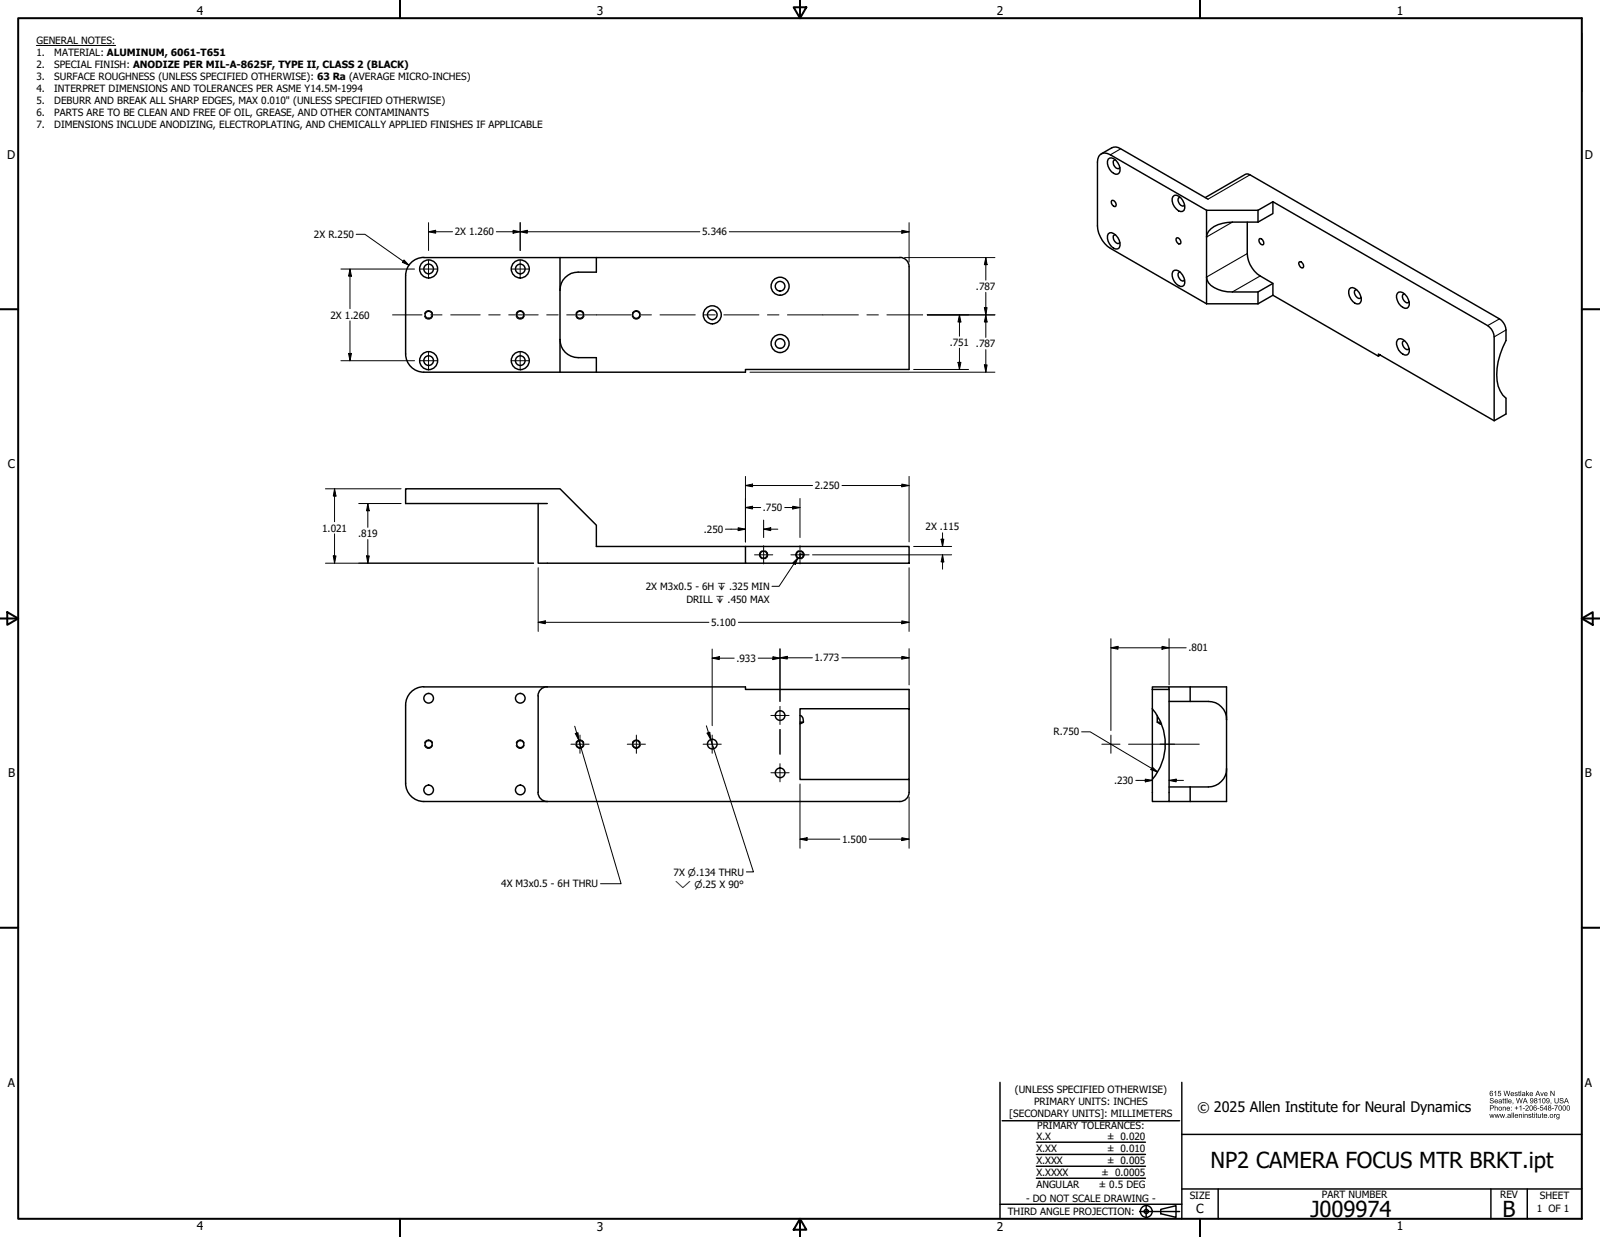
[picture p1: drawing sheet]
<svg xmlns="http://www.w3.org/2000/svg" width="559mm" height="432mm" viewBox="0 0 559 432" stroke-linecap="round" stroke-linejoin="round" font-family="sans-serif">
<!-- layer: Hidden Narrow (ANSI) -->
<g fill="none" stroke="#000" stroke-width=".35">
<path d="M148.3 109.5a1.44 1.44 0 0 1 1.4-1.1 1.44 1.44 0 0 1 1.4 1.1M148.3 110.4a1.45 1.45 0 0 0 1.4 1 1.45 1.45 0 0 0 1.4-1M180.3 109.5a1.44 1.44 0 0 1 1.4-1.1 1.44 1.44 0 0 1 1.4 1.1M180.3 110.4a1.45 1.45 0 0 0 1.4 1 1.45 1.45 0 0 0 1.4-1M201.1 110.4a1.49 1.49 0 0 0 1.4 1 1.49 1.49 0 0 0 1.5-1M201.2 109.5a1.4 1.4 0 0 1 1.3-1.1 1.4 1.4 0 0 1 1.4 1.1M220.8 110.4a1.49 1.49 0 0 0 1.4 1 1.49 1.49 0 0 0 1.4-1M220.9 109.5a1.4 1.4 0 0 1 1.3-1.1 1.4 1.4 0 0 1 1.4 1.1M266.2 192.3a1.47 1.47 0 0 0-1 1.4 1.47 1.47 0 0 0 1 1.4M267.1 192.3a1.47 1.47 0 0 1 1.1 1.4 1.47 1.47 0 0 1-1.1 1.4M279 192.3a1.44 1.44 0 0 0-1.1 1.4 1.44 1.44 0 0 0 1.1 1.4M279.8 192.3a1.45 1.45 0 0 1 1.1 1.4 1.45 1.45 0 0 1-1.1 1.4"/>
<path d="M148.3 259.3a1.44 1.44 0 0 1 1.4-1 1.44 1.44 0 0 1 1.4 1M180.3 259.3a1.44 1.44 0 0 1 1.4-1 1.44 1.44 0 0 1 1.4 1M201.2 259.3a1.4 1.4 0 0 1 1.3-1 1.4 1.4 0 0 1 1.4 1M220.9 259.3a1.4 1.4 0 0 1 1.3-1 1.4 1.4 0 0 1 1.4 1M148.3 260.2a1.45 1.45 0 0 0 1.4 1.1 1.45 1.45 0 0 0 1.4-1.1M180.3 260.2a1.45 1.45 0 0 0 1.4 1.1 1.45 1.45 0 0 0 1.4-1.1M201.1 260.2a1.49 1.49 0 0 0 1.4 1.1 1.49 1.49 0 0 0 1.5-1.1M220.8 260.2a1.49 1.49 0 0 0 1.4 1.1 1.49 1.49 0 0 0 1.4-1.1"/>
</g>
<!-- layer: Visible (ANSI) -->
<g fill="none" stroke="#000" stroke-width=".51">
<path d="M384.6 53.7l3.6-2.1a2.96 2.96 0 0 1 3.2 .3l30.5 17.6M387 55.6a1.77 1.77 0 0 1 2.7 .3 3.3 3.3 0 0 1 .7 4.9 3.8 3.8 0 0 1-3.6-4.5zM389.6 55.8l-.5 .1a1.96 1.96 0 0 0 1.7 3l.3-.4M388.3 70a1.32 1.32 0 0 1 1.3 .7 1.32 1.32 0 0 1-.2 1.4 1.55 1.55 0 0 1-1.1-2.1zM409.6 68.6a1.72 1.72 0 0 1 2.8 .4 4.3 4.3 0 0 1 1.1 4.4 1.73 1.73 0 0 1-2.7-.4 4 4 0 0 1-1.2-4.4zM412.2 68.9l-.5 .1a1.98 1.98 0 0 0 1.7 2.9l.3-.3M420.9 69l14.1-8.2h1l87.7 50.5a5.1 5.1 0 0 1 2.3 3.9v3.7a23.1 23.1 0 0 0-2.8 15.9l1.6 3.1 1.2 1.1v5.5l-4.2 2.4-40.4-23.3v.7l.6-.3M421.4 73.4l-33.6-19.4a2.74 2.74 0 0 0-3.2-.3 2.74 2.74 0 0 0-1.3 2.9v22.3a10.2 10.2 0 0 0 4.5 7.8l33.6 19.3M421.4 73.4v32.6M421.4 73.4h18M435.6 77.5v11a9.7 9.7 0 0 0 4.5 7.8l4.5 2.6v4.2M439.4 77.5h-9a10.4 10.4 0 0 0-8.3 3.3l-.7 1.9"/>
<path d="M439.4 73.4v4.1M444.6 70.4l75 43.3a5.1 5.1 0 0 1 2.2 3.9v29.3M444.6 70.4v4.1l-5.2 3M444.6 70.4l-5.2 3M141.7 96.3v27.2a6.4 6.4 0 0 0 6.3 6.4M148 89.9h166.3M148.1 89.9a6.4 6.4 0 0 0-6.4 6.3M195.6 89.9v40M208.3 89.9v5.1h-6.4a6.3 6.3 0 0 0-6.3 6.3M314.3 89.9a3.2 3.2 0 0 1 3.2 3.2v35.9h-57.2v.9h-112.3M387 81.7a1.73 1.73 0 0 1 2.7 .4 4 4 0 0 1 1.2 4.4 1.79 1.79 0 0 1-2.7-.5 4.2 4.2 0 0 1-1.2-4.3zM389.6 81.9l-.5 .1a1.92 1.92 0 0 0 1.7 3l.3-.4"/>
<path d="M409.6 94.7a1.79 1.79 0 0 1 2.8 .5 4.2 4.2 0 0 1 1.1 4.4 1.73 1.73 0 0 1-2.7-.5 4.1 4.1 0 0 1-1.2-4.4zM410.9 83.1a1.32 1.32 0 0 1 1.3 .7 1.32 1.32 0 0 1-.1 1.4 1.55 1.55 0 0 1-1.2-2.1zM412.2 95l-.5 .1a2.02 2.02 0 0 0 1.7 2.9l.3-.3M421.4 96.7a5 5 0 0 0 4 4.3l3.2 .9h10.8M439.7 83.5l.4-.3a1.55 1.55 0 0 1 1.1 2.2 1.39 1.39 0 0 1-1.5-1.9zM444.6 98.9l-5.2 3M453.6 91.6l.4-.3a1.57 1.57 0 0 1 1.1 2.2 1.39 1.39 0 0 1-1.5-1.9zM195.6 118.5a6.3 6.3 0 0 0 6.3 6.3h6.4v5.1M421.4 106h18M439.4 101.9v4.1M444.6 103.1l36.8 21.2M444.6 103.1l-5.2 2.9"/>
<path d="M471.3 100.8a1.73 1.73 0 0 1 2.7 .5 4.2 4.2 0 0 1 1.1 4.4 1.73 1.73 0 0 1-2.7-.5 4.2 4.2 0 0 1-1.1-4.4zM473.8 101.1l-.4 .1a1.92 1.92 0 0 0 1.6 2.9l.4-.3M488.1 118.7a1.73 1.73 0 0 1 2.6 .4 4.2 4.2 0 0 1 1.2 4.4 1.73 1.73 0 0 1-2.7-.4 4.2 4.2 0 0 1-1.1-4.4zM488.1 102.4a1.73 1.73 0 0 1 2.6 .4 4.2 4.2 0 0 1 1.2 4.4 1.73 1.73 0 0 1-2.7-.5 4.2 4.2 0 0 1-1.1-4.3zM490.5 118.9l-.4 .2a1.98 1.98 0 0 0 1.7 2.9l.3-.3M490.5 102.6l-.4 .1a2.02 2.02 0 0 0 1.7 3l.3-.4M188 175.8v20.8h72.3M191.1 175.8h-49.4v-5.2h53.9l12.7 12.7v7.5h52.1M260.3 190.8h57.2v5.8h-57.2zM280.6 193.7l-1.2-.3v1.5M148 239.8h112.3v.9h57.2v6.7M148.1 239.7a6.4 6.4 0 0 0-6.4 6.4v27.3"/>
<path d="M191.1 239.7a3.2 3.2 0 0 0-3.2 3.2M402.5 239.8h5.8v.9h-5.8zM408.3 239.8h20.1v40h-20.1M415.7 239.8v5.1M188 243v33.6M279.4 247.4h38.1v24.7h-38.1zM279.4 249.7a1.48 1.48 0 0 1 1.1 1.7l.1 .7-1.2 .6M279.4 252.1h1.2M402.4 247.4a19 19 0 0 1 0 24.7M404.2 252.1l1.2 .8 .2-.2M404.2 249.7v2.4h1.2M408.3 240.7v39.1h-5.8v-39.1"/>
<path d="M408.3 244.9h13.7a6.3 6.3 0 0 1 6.4 6.3M141.7 273.4a6.4 6.4 0 0 0 6.3 6.4M187.9 276.6a3.2 3.2 0 0 0 3.2 3.2M317.5 272.1v4.5a3.2 3.2 0 0 1-3.2 3.2h-166.3M415.7 274.7v5.1M428.4 268.4a6.4 6.4 0 0 1-6.4 6.3h-13.7"/>
<circle cx="149.7" cy="93.9" r="1.68"/>
<circle cx="149.7" cy="93.9" r="3.1"/>
<circle cx="181.7" cy="93.9" r="1.68"/>
<circle cx="181.7" cy="93.9" r="3.1"/>
<circle cx="272.4" cy="99.9" r="1.68"/>
<circle cx="272.4" cy="99.9" r="3.1"/>
<circle cx="149.7" cy="109.9" r="1.24"/>
<circle cx="181.7" cy="109.9" r="1.24"/>
<circle cx="202.5" cy="109.9" r="1.24"/>
<circle cx="222.2" cy="109.9" r="1.24"/>
<circle cx="248.8" cy="109.9" r="1.68"/>
<circle cx="248.8" cy="109.9" r="3.1"/>
<circle cx="272.4" cy="119.9" r="1.68"/>
<circle cx="272.4" cy="119.9" r="3.1"/>
<circle cx="149.7" cy="125.9" r="1.68"/>
<circle cx="149.7" cy="125.9" r="3.1"/>
<circle cx="181.7" cy="125.9" r="1.68"/>
<circle cx="181.7" cy="125.9" r="3.1"/>
<circle cx="266.7" cy="193.6" r="1.24"/>
<circle cx="279.4" cy="193.6" r="1.24"/>
<circle cx="149.7" cy="259.7" r="1.24"/>
<circle cx="149.7" cy="243.7" r="1.68"/>
<circle cx="181.7" cy="259.7" r="1.24"/>
<circle cx="181.7" cy="243.7" r="1.68"/>
<circle cx="202.5" cy="259.7" r="1.24"/>
<circle cx="222.2" cy="259.7" r="1.24"/>
<circle cx="248.8" cy="259.7" r="1.68"/>
<circle cx="272.4" cy="249.8" r="1.68"/>
<circle cx="149.7" cy="275.7" r="1.68"/>
<circle cx="181.7" cy="275.7" r="1.68"/>
<circle cx="272.4" cy="269.8" r="1.68"/>
</g>
<!-- layer: Visible Narrow (ANSI) -->
<path d="M391.4 51.9l-3.6 2.1M430.4 77.5l-9 5.2M436.6 61l-14.7 8.5M435.6 88.5l-14.2 8.2M440.1 96.3l-9.7 5.6M523.7 111.3l-4.1 2.4M526 115.2l-4.2 2.4" fill="none" stroke="#000" stroke-width=".38"/>
<!-- layer: Border (ANSI) -->
<g fill="none" stroke="#000" stroke-width=".7">
<path d="M139.7 0v6.3M279.4 0v6.3M419.1 0v6.3M6.4 6.3h546v419.1h-546zM277.2 2.5h4.4l-2.2 3.8zM0 107.9h6.3M552.4 107.9h6.4M0 215.9h6.3M2.5 213.7l3.8 2.2-3.8 2.2zM552.4 215.9h6.4M552.5 215.9l3.8-2.2v4.4zM0 323.8h6.3"/>
<path d="M552.4 323.8h6.4M139.7 425.4v6.4M279.4 425.4v6.4M279.4 425.4l2.2 3.9h-4.4zM419.1 425.4v6.4"/>
</g>
<!-- layer: Title (ANSI) -->
<g fill="none" stroke="#000" stroke-width=".51">
<path d="M349.2 377.8v47.6M412.7 377.8v47.6M350 391.2h62M361.9 398.7h38.1M412.7 396h139.7M361.9 403h38.1M361.9 411.3h38.1M361.9 407.1h38.1M412.7 415h139.7M425.4 415v10.4M520.7 415v10.4M533.4 415v10.4"/>
<path d="M349.2 420.4h63.5M398 422.9h14M400.3 420.6v4.6M405.4 422.1l5.3-1.2v4l-5.3-1.2z"/>
<circle cx="400.3" cy="422.9" r="2.06"/>
<circle cx="400.3" cy="422.9" r=".73"/>
</g>
<!-- layer: Symbol (ANSI) -->
<path d="M12.7 15.9h27.7M552.4 11.5v20.5M276.9 196.5l1.8-1.8-1 2.3zM278.7 194.7l-6.6 10h-2.5M200.7 253.5l2.2 7.7M200.9 256l1-.2 .2 2.5zM202.1 258.3l14.8 50.2h-7.2M246.7 253.4l1.5 4.7M247 255.9l.9-.3 .3 2.5zM248.2 258.1l14.9 46.3h-2.4M248.2 258.1l1 3.3" fill="none" stroke="#000" stroke-width=".35"/>
<!-- layer: Center Mark (ANSI) -->
<g fill="none" stroke="#000" stroke-width=".35">
<path d="M146.5 93.9h6.3M149.7 90.7v6.4M178.5 93.9h6.3M181.7 90.7v6.4M146.5 125.9h6.3M149.7 122.7v6.4M178.5 125.9h6.3M181.7 122.7v6.4M263.5 193.7h6.4M266.7 190.5v6.3M276.2 193.7h6.4M279.4 190.5v6.3"/>
<path d="M199.4 259.8h6.3M202.6 256.6v6.4M219.1 259.8h6.3M222.2 256.6v6.4M245.6 259.8h6.3M248.7 256.6v6.4M269.2 249.7h6.4M272.4 246.6v6.3M388 256.6v3.2h-3.2M391.2 259.8h-3.2v3.2M394.1 259.8h16.1M269.2 269.7h6.4"/>
<path d="M272.4 266.6v6.3"/>
</g>
<!-- layer: Symbol (ANSI) -->
<g fill="#000">
<path d="M276.9 196.5l1.8-1.8-1 2.3z" fill-rule="evenodd"/>
<path d="M200.9 256l1-.2 .2 2.5z" fill-rule="evenodd"/>
<path d="M247 255.9l.9-.3 .3 2.5z" fill-rule="evenodd"/>
</g>
<!-- layer: Dimension (ANSI) -->
<g fill="none" stroke="#000" stroke-width=".35">
<path d="M149.7 77.7v9.7M181.7 77.7v9.7M317.5 77.7v13.8M119.1 93.9h25.7M122.2 93.9v13.9M122.2 93.9l.5 2.5h-1zM124.4 81.8h3l15.4 10.8M141.1 90.7l1.7 1.9-2.3-1zM149.7 80.9l2.4-.5v1zM149.7 80.9h8.4M173.4 80.9h71M179.2 80.4l2.5 .5-2.5 .5z"/>
<path d="M181.7 80.9l2.4-.5v1zM254.7 80.9h62.8M315 80.4l2.5 .5-2.5 .5zM315.9 89.9h31.6M344.3 89.9l.4 2.5h-.9zM344.3 89.9v7.9M122.2 112v13.9M323.8 109.9h23.7M335.1 109.9v7.4M335.1 109.9l.5 2.5h-1zM343.8 107.4h.9l-.4 2.5zM344.3 109.9l.4 2.5h-.9z"/>
<path d="M344.3 102v15.8M119.1 125.9h25.7M121.7 123.4h1l-.5 2.5zM261.9 129.9h85.6M319.1 129h19.2M334.6 126.5h1l-.5 2.5zM335.1 121.5v7.5M343.8 127.4h.9l-.4 2.5zM344.3 122v7.9M113.7 170.6h26.4M116.8 170.6v11.5M116.8 170.6l.5 2.6h-.9z"/>
<path d="M125.3 175.8h14.8M128.5 175.8l.5 2.5h-1zM128.5 175.8v8.3M260.3 166.3v22.9M260.4 169.5l2.4-.5v.9zM260.4 177.2l2.4-.5v1zM260.4 169.5h23.4M260.4 177.2h5.3M274.1 177.2h5.3M276.9 176.7l2.5 .5-2.5 .5zM279.4 174v13.6M294.1 169.5h23.4"/>
<path d="M315 169l2.5 .5-2.5 .4zM317.5 166.3v22.9M113.7 196.6h72.7M116.4 194.1h.9l-.5 2.5zM116.8 186.4v10.2M128 194.1h1l-.5 2.5zM128.5 188.3v8.3M188 198.2v22.2M253.4 184.7h6.9M257.8 184.2l2.5 .5-2.5 .5zM266.7 181.5v6.1M266.7 184.7l2.5-.5v1z"/>
<path d="M266.7 184.7h5M283.8 193.7h48.6M317.5 198.2v22.2M319.1 190.8h13.3M328.7 188.2h.9l-.4 2.6zM329.2 186v4.8M329.2 193.7v5M329.2 193.7l.4 2.5h-.9zM188 217.2l2.4-.5v1zM188 217.2h59.6M257.9 217.2h59.6M315 216.7l2.5 .5-2.5 .5z"/>
<path d="M248.7 226.6v26.7M248.7 229.7l2.5-.5v1.1zM248.7 229.7h7.7M264.8 229.7h7.6M269.9 229.2l2.5 .5-2.5 .6zM272.4 226.4v18.5M272.4 229.6l2.6-.5v1zM272.4 229.6h11.3M294 229.6h23.5M315 229.1l2.5 .5-2.5 .5zM317.5 226.4v12.7M388 226.1l2.5-.5v1z"/>
<path d="M388 226.1h26.3M388 222.9v32.1M405.8 225.6l2.5 .5-2.5 .5zM408.3 222.9v16.2M272.4 254.6v8.7M377.8 255.5h2.9l23.6 14M279.4 273.7v22.4M317.5 278.2v17.9M396.7 272.4h5.8M400 272l2.5 .4-2.5 .5zM402.5 267.8l1.8 1.7-2.3-.8zM408.3 272.4l2.5-.4v.9z"/>
<path d="M408.3 272.4h5M279.4 292.9l2.5-.5v1zM279.4 292.9h13.9M303.6 292.9h13.9M315 292.4l2.5 .5-2.5 .5z"/>
</g>
<g fill="#000">
<path d="M122.2 93.9l.5 2.5h-1z" fill-rule="evenodd"/>
<path d="M141.1 90.7l1.7 1.9-2.3-1z" fill-rule="evenodd"/>
<path d="M149.7 80.9l2.4-.5v1z" fill-rule="evenodd"/>
<path d="M179.2 80.4l2.5 .5-2.5 .5z" fill-rule="evenodd"/>
<path d="M181.7 80.9l2.4-.5v1z" fill-rule="evenodd"/>
<path d="M315 80.4l2.5 .5-2.5 .5z" fill-rule="evenodd"/>
<path d="M344.3 89.9l.4 2.5h-.9z" fill-rule="evenodd"/>
<path d="M335.1 109.9l.5 2.5h-1z" fill-rule="evenodd"/>
<path d="M343.8 107.4h.9l-.4 2.5z" fill-rule="evenodd"/>
<path d="M344.3 109.9l.4 2.5h-.9z" fill-rule="evenodd"/>
<path d="M121.7 123.4h1l-.5 2.5z" fill-rule="evenodd"/>
<path d="M334.6 126.5h1l-.5 2.5z" fill-rule="evenodd"/>
<path d="M343.8 127.4h.9l-.4 2.5z" fill-rule="evenodd"/>
<path d="M116.8 170.6l.5 2.6h-.9z" fill-rule="evenodd"/>
<path d="M128.5 175.8l.5 2.5h-1z" fill-rule="evenodd"/>
<path d="M260.4 169.5l2.4-.5v.9z" fill-rule="evenodd"/>
<path d="M260.4 177.2l2.4-.5v1z" fill-rule="evenodd"/>
<path d="M276.9 176.7l2.5 .5-2.5 .5z" fill-rule="evenodd"/>
<path d="M315 169l2.5 .5-2.5 .4z" fill-rule="evenodd"/>
<path d="M116.4 194.1h.9l-.5 2.5z" fill-rule="evenodd"/>
<path d="M128 194.1h1l-.5 2.5z" fill-rule="evenodd"/>
<path d="M257.8 184.2l2.5 .5-2.5 .5z" fill-rule="evenodd"/>
<path d="M266.7 184.7l2.5-.5v1z" fill-rule="evenodd"/>
<path d="M328.7 188.2h.9l-.4 2.6z" fill-rule="evenodd"/>
<path d="M329.2 193.7l.4 2.5h-.9z" fill-rule="evenodd"/>
<path d="M188 217.2l2.4-.5v1z" fill-rule="evenodd"/>
<path d="M315 216.7l2.5 .5-2.5 .5z" fill-rule="evenodd"/>
<path d="M248.7 229.7l2.5-.5v1.1z" fill-rule="evenodd"/>
<path d="M269.9 229.2l2.5 .5-2.5 .6z" fill-rule="evenodd"/>
<path d="M272.4 229.6l2.6-.5v1z" fill-rule="evenodd"/>
<path d="M315 229.1l2.5 .5-2.5 .5z" fill-rule="evenodd"/>
<path d="M388 226.1l2.5-.5v1z" fill-rule="evenodd"/>
<path d="M405.8 225.6l2.5 .5-2.5 .5z" fill-rule="evenodd"/>
<path d="M400 272l2.5 .4-2.5 .5z" fill-rule="evenodd"/>
<path d="M402.5 267.8l1.8 1.7-2.3-.8z" fill-rule="evenodd"/>
<path d="M408.3 272.4l2.5-.4v.9z" fill-rule="evenodd"/>
<path d="M279.4 292.9l2.5-.5v1z" fill-rule="evenodd"/>
<path d="M315 292.4l2.5 .5-2.5 .5z" fill-rule="evenodd"/>
</g>
<!-- layer: Centerline (ANSI) -->
<g fill="none" stroke="#000" stroke-width=".35">
<path d="M137.1 109.9h10.3M150.4 109.9h4M157.4 109.9h10.3M170.7 109.9h4M177.7 109.9h10.3M190.9 109.9h4M197.9 109.9h22.6M223.5 109.9h4M230.5 109.9h12.3M245.8 109.9h4M252.8 109.9h12.2M268 109.9h4"/>
<path d="M275 109.9h24.8M302.8 109.9h4M309.8 109.9h12.5M405.1 259.8h13.7"/>
</g>
<g fill="#000">
<path d="M541.5 380.8h.2l1 1.4v-1.4h.2v1.8h-.2l-1-1.4v1.4h-.2zM539.6 381.5l-.1 .3h.8l-.2-.3zM539.5 381.4a.62 .62 0 0 1 .7-.1 .62 .62 0 0 1 .3 .7h-1a.38 .38 0 0 0 .3 .4 .38 .38 0 0 0 .5-.2h.2a.67 .67 0 0 1-1 .3 .67 .67 0 0 1 0-1.1zM538 381.3h.2l.4 1 .3-1h.3l-.5 1.3h-.2zM537 381l-.2 .9h.6zM536.9 380.8h.3l.7 1.8h-.2l-.3-.5h-.7l-.2 .5h-.3zM534.6 381.5l-.1 .3h.7l-.2-.3zM534.4 381.4a.62 .62 0 0 1 .7-.1 .62 .62 0 0 1 .3 .7h-1a.38 .38 0 0 0 .3 .4 .38 .38 0 0 0 .5-.2h.2a.67 .67 0 0 1-1 .3 .67 .67 0 0 1 0-1.1zM533 380.8h.2v1l.9-.5-.5 .5 .5 .8h-.3l-.4-.7-.2 .7h-.2zM531.8 382.1v.3h.3l.3-.5zM531.7 381.4h.9l.1 1.2-.2-.2a.49 .49 0 0 1-.7 .3 .49 .49 0 0 1-.2-.7 .49 .49 0 0 1 .7-.2l.1-.3-.8 .2zM531 380.8h.3v1.8h-.3zM530.4 380.9l.2-.1v.5h.2l-.2 .1v.9l.2 .3-.4-.1-.2-1.1zM529.1 381.4l.5-.1 .4 .2-.6-.1-.1 .3a.54 .54 0 0 1 .7 .4 .54 .54 0 0 1-.5 .7 .54 .54 0 0 1-.5-.6l.5 .2 .3-.2-.7-.4zM527.9 381.5l-.1 .3h.8l-.3-.3zM527.7 381.4a.61 .61 0 0 1 .8-.1 .61 .61 0 0 1 .3 .7h-1a.39 .39 0 0 0 .3 .4 .39 .39 0 0 0 .5-.2h.2a.67 .67 0 0 1-1 .3 .67 .67 0 0 1-.1-1.1zM525.1 380.8h.3l.3 1.5 .4-1.5h.3l.4 1.5 .4-1.5h.3l-.5 1.8h-.3l-.4-1.6-.5 1.6h-.2zM523.3 380.8h.9v.2h-.7l-.1 .5a.6 .6 0 0 1 .8 .3 .6 .6 0 0 1-.4 .8 .6 .6 0 0 1-.7-.5h.2a.38 .38 0 0 0 .6 .2 .38 .38 0 0 0 0-.6 .38 .38 0 0 0-.6 .1l-.2-.1zM521.8 381.2l.7-.4v1.8h-.2v-1.4l-.5 .2zM520.5 382a.4 .4 0 0 0 .8 0 .4 .4 0 0 0-.8 0zM520.4 381l.7-.2 .3 .4h-.2a.36 .36 0 0 0-.5-.2 .36 .36 0 0 0-.2 .4v.3a.58 .58 0 0 1 .9 .2 .58 .58 0 0 1-.5 .8 .58 .58 0 0 1-.6-.7z" fill-rule="evenodd"/>
<path d="M543.7 389.6a.45 .45 0 0 0 .9 0 .45 .45 0 0 0-.9 0zM543.6 389l1.1-.1v1.1a.57 .57 0 0 1-.5 .7 .57 .57 0 0 1-.7-.4l.3 .2a.39 .39 0 0 0 .5 0 .39 .39 0 0 0 .1-.5 .63 .63 0 0 1-.8-.1 .63 .63 0 0 1 0-.9zM542.7 388.9l.2 .2 .6-.2-.5 .4v.9h-.3zM541.5 389.6a.46 .46 0 0 0 .9 0 .46 .46 0 0 0-.9 0zM541.2 389.5a.7 .7 0 0 1 1.4 0 .7 .7 0 0 1-1.4 0zM540.7 390h.2v.2h-.2zM539.5 389.1l-.1 .3h.7l-.2-.3zM539.3 389a.61 .61 0 0 1 .7-.1 .61 .61 0 0 1 .4 .7h-1a.38 .38 0 0 0 .3 .4 .38 .38 0 0 0 .4-.2h.2a.67 .67 0 0 1-1 .3 .67 .67 0 0 1 0-1.1zM538.6 388.6l.2-.2v.5h.2l-.2 .2v.8l.2 .3-.4-.1-.2-1zM537.1 388.9h.2v1l.3 .1 .3-.1v-1h.3v1.3l-1-.1zM536.4 388.6l.3-.2v.5h.2l-.2 .2v.7l.2 .4-.4-.1zM535.8 388.9h.3v1.3h-.3zM535.8 388.4l.3 .2zM535.2 388.6l.2-.2v.5h.2l-.2 .2v.8l.2 .3-.4-.1zM533.9 389l.7-.1 .2 .3-.6-.2-.1 .3a.54 .54 0 0 1 .7 .5 .54 .54 0 0 1-.5 .6 .54 .54 0 0 1-.5-.6l.5 .3 .3-.3-.7-.3zM532.5 388.9l.9 .1 .1 1.2h-.2v-.9l-.3-.3-.3 .3v.9h-.2zM531.9 388.9h.2v1.3h-.2zM531.9 388.4l.2 .2zM530.5 388.9l1 .1v1.2h-.2v-.9l-.3-.3-.3 .3v.9h-.2zM529.4 389.1l-.2 .3h.8l-.2-.3zM529.2 389a.61 .61 0 0 1 .7-.1 .61 .61 0 0 1 .3 .7h-1a.38 .38 0 0 0 .3 .4 .38 .38 0 0 0 .5-.2h.2a.67 .67 0 0 1-1 .3 .67 .67 0 0 1 0-1.1zM528.5 388.4h.2v1.8h-.2zM527.9 388.4h.3v1.8h-.3zM526.8 389.7v.3h.3l.3-.5zM526.6 389h.9l.2 1.2-.3-.2a.5 .5 0 0 1-.7 .3 .5 .5 0 0 1-.2-.7 .5 .5 0 0 1 .7-.2l.1-.3-.8 .2zM525.9 390h.2v.2h-.2zM523.8 388.9h.3l.2 1 .3-1h.3l.2 1 .3-1h.2l-.4 1.3h-.2l-.3-1-.2 1h-.3zM522 388.9h.2l.3 1 .3-1h.2l.3 1 .3-1h.2l-.4 1.3h-.2l-.3-1-.3 1h-.2zM520.2 388.9h.2l.3 1 .3-1h.2l.3 1 .3-1h.2l-.4 1.3h-.3l-.2-1-.3 1h-.2z" fill-rule="evenodd"/>
<path d="M547.1 383.5l-.3 .9h.6zM546.9 383.3h.3l.7 1.8h-.2l-.3-.5h-.7l-.2 .5h-.3zM544.9 383.4a.71 .71 0 0 1 1.1 .4h-.2a.4 .4 0 0 0-.4-.4 .4 .4 0 0 0-.4 .5l.2 .1a.69 .69 0 0 1 .8 .5 .69 .69 0 0 1-.5 .8 .69 .69 0 0 1-.8-.6l.2-.2a.44 .44 0 0 0 .5 .6 .44 .44 0 0 0 .3-.7l-.2-.1a.58 .58 0 0 1-.6-.2 .58 .58 0 0 1 0-.7zM542.9 383.3h.3v1.1a.49 .49 0 0 0 .4 .6 .49 .49 0 0 0 .5-.6v-1.1h.2v1.1a.72 .72 0 0 1-.7 .8 .72 .72 0 0 1-.7-.8zM541.5 384.9h.3l-.2 .6zM540.2 383.9a.39 .39 0 0 0 .7 0 .39 .39 0 0 0-.7 0zM540.2 383.5a.87 .87 0 0 1 1.1 .6 .87 .87 0 0 1-.8 1.1l-.5-.5 .7 .2 .3-.6a.58 .58 0 0 1-.9 0 .58 .58 0 0 1 .1-.8zM538.9 383.6a.85 .85 0 0 0 .4 1.3l.2-.2a.64 .64 0 0 0 .1-.8 .64 .64 0 0 0-.7-.3zM538.8 383.4a.84 .84 0 0 1 1 .8 .84 .84 0 0 1-.9 .9l-.3-.9zM537.3 383.8l.7-.5v1.8h-.2v-1.4l-.5 .3zM536.1 383.8a.29 .29 0 0 0 .5 0 .29 .29 0 0 0-.5 0zM536 384.6a.37 .37 0 0 0 .7 0 .37 .37 0 0 0-.7 0zM536 383.4a.49 .49 0 0 1 .7 0 .49 .49 0 0 1-.1 .8 .54 .54 0 0 1 .2 .8 .54 .54 0 0 1-.9 0 .54 .54 0 0 1 .2-.8l-.3-.3zM534.5 383.9a.4 .4 0 0 0 .8 0 .4 .4 0 0 0-.8 0zM534.5 383.5a.87 .87 0 0 1 1.1 .6 .87 .87 0 0 1-.7 1.1l-.5-.5 .7 .2 .2-.6a.58 .58 0 0 1-.8 0 .58 .58 0 0 1 0-.8zM532.7 383.5l-.3 .9h.6zM532.5 383.3h.3l.7 1.8h-.2l-.2-.5h-.8l-.2 .5h-.3zM529.5 383.3h.2l.4 1.6 .4-1.6h.3l.4 1.6 .4-1.6h.2l-.5 1.8h-.2l-.4-1.6-.5 1.6h-.2zM528.3 384.9h.2l-.2 .6zM527.1 384.1l-.1 .3h.7l-.2-.4zM526.9 384a.61 .61 0 0 1 .7-.1 .61 .61 0 0 1 .3 .6h-.9a.38 .38 0 0 0 .2 .5 .38 .38 0 0 0 .5-.3h.2a.66 .66 0 0 1-1 .3 .66 .66 0 0 1 0-1zM526.2 383.3h.3v1.8h-.3zM525.6 383.5l.2-.1v.4h.2l-.2 .2v.8l.3 .3-.5-.1-.2-1zM524.9 383.5l.2-.1v.4h.2l-.2 .2v.8l.3 .3-.5-.1zM523.7 384.6v.3l.3 .1 .3-.5zM523.6 383.9h.8l.2 1.2-.3-.1a.49 .49 0 0 1-.7 .2 .49 .49 0 0 1-.2-.7 .49 .49 0 0 1 .7-.2v-.3l-.7 .2zM522.3 384.1l-.1 .3h.7l-.2-.4zM522.1 384a.61 .61 0 0 1 .7-.1 .61 .61 0 0 1 .4 .6h-1a.38 .38 0 0 0 .3 .5 .38 .38 0 0 0 .4-.3h.2a.66 .66 0 0 1-1 .3 .66 .66 0 0 1 0-1zM520.5 383.4a.72 .72 0 0 1 1.2 .4h-.3a.4 .4 0 0 0-.4-.4 .4 .4 0 0 0-.4 .5l.2 .1a.69 .69 0 0 1 .9 .4 .69 .69 0 0 1-.4 .9 .69 .69 0 0 1-.9-.4l-.1-.3 .2-.1a.44 .44 0 0 0 .5 .6 .44 .44 0 0 0 .3-.7l-.1-.1a.58 .58 0 0 1-.7-.2 .58 .58 0 0 1 0-.7z" fill-rule="evenodd"/>
<path d="M547.5 386.2a.86 .86 0 0 0 .3 1.3l.2-.1a.86 .86 0 0 0-.4-1.3zM547.4 385.9a.84 .84 0 0 1 .9 .9 .84 .84 0 0 1-.9 .8l-.3-.8zM546 386.2a.86 .86 0 0 0 .4 1.3l.2-.1a.86 .86 0 0 0-.4-1.3zM546 385.9a.84 .84 0 0 1 .9 .9 .84 .84 0 0 1-.9 .8l-.3-.8zM544.6 386.2a.86 .86 0 0 0 .4 1.3l.1-.1a.84 .84 0 0 0-.4-1.3zM544.5 385.9a.84 .84 0 0 1 1 .9 .84 .84 0 0 1-.9 .8l-.3-.8zM542.9 385.9h1.2l-.7 1.8h-.3l.1-.6 .6-1h-.9zM542 386.9h.7v.2h-.7zM540.9 386.3a.3 .3 0 0 0 .6 0 .3 .3 0 0 0-.6 0zM540.9 387.1a.38 .38 0 0 0 .7 0 .38 .38 0 0 0-.7 0zM540.8 386a.49 .49 0 0 1 .8-.1 .49 .49 0 0 1-.1 .8 .55 .55 0 0 1 .1 .8 .55 .55 0 0 1-.8 0 .55 .55 0 0 1 .2-.8l-.3-.3zM539.9 386.2l-.5 .8h.5zM540 385.8h.2v1.2h.2l-.2 .7h-.3v-.5h-.8zM538 385.9h.9v.2h-.7l-.1 .5a.6 .6 0 0 1 .9 .3 .6 .6 0 0 1-.4 .8 .6 .6 0 0 1-.8-.5h.2a.39 .39 0 0 0 .6 .1 .39 .39 0 0 0 0-.6 .39 .39 0 0 0-.5 .1h-.3zM536.9 386.9h.7v.2h-.7zM535.8 387.1a.4 .4 0 0 0 .8 0 .4 .4 0 0 0-.8 0zM535.7 386l.7-.1 .3 .4h-.2a.36 .36 0 0 0-.5-.3 .36 .36 0 0 0-.2 .5v.2a.58 .58 0 0 1 .9 .2 .58 .58 0 0 1-.5 .8 .58 .58 0 0 1-.6-.6zM534.5 386.2a.86 .86 0 0 0 .4 1.3l.1-.1a.85 .85 0 0 0-.4-1.3zM534.4 385.9a.84 .84 0 0 1 1 .9 .84 .84 0 0 1-1 .8l-.3-.8zM532.9 386a.63 .63 0 0 1 1 .2 .63 .63 0 0 1-.5 .9l-.4 .4h.9v.2h-1.2l.5-.7a.48 .48 0 0 0 .5-.5 .48 .48 0 0 0-.5-.5l-.5 .4zM531.9 386.9h.6v.2h-.6zM530.7 386.3l.6-.5v1.9h-.2v-1.5l-.4 .3zM529.5 386.2h.2v.5h.5v.2h-.5v.5h-.2v-.5h-.5v-.2h.5zM527.7 387.4h.3v.3h-.3zM527.7 386.3h.3v.3h-.3zM526.5 386.6l-.1 .3h.7l-.2-.4zM526.3 386.5a.61 .61 0 0 1 .8-.1 .61 .61 0 0 1 .3 .7h-1a.39 .39 0 0 0 .3 .4 .39 .39 0 0 0 .4-.3l.3 .1a.66 .66 0 0 1-1 .3 .66 .66 0 0 1-.1-1.1zM524.8 386.3l1 .2 .1 1.2h-.2v-1l-.3-.2-.3 .2v1h-.3zM523.6 387a.46 .46 0 0 0 .9 0 .46 .46 0 0 0-.9 0zM523.3 387a.7 .7 0 0 1 1.4 0 .7 .7 0 0 1-1.4 0zM522 385.8h.2v.7a.47 .47 0 0 1 .6-.2 .47 .47 0 0 1 .3 .5v.9h-.2l-.1-1-.2-.2-.3 .2-.1 1h-.2zM520.6 386.1v.6h.7a.33 .33 0 0 0 .2-.4 .33 .33 0 0 0-.4-.2zM520.4 385.8l.9 .1a.55 .55 0 0 1 .4 .6 .55 .55 0 0 1-.6 .4h-.5v.8h-.2z" fill-rule="evenodd"/>
</g>
<g font-size="7.7">
<text x="422.7" y="407.6">NP2 CAMERA FOCUS MTR BRKT.ipt</text>
<text x="457.7" y="424.8">J009974</text>
<text x="524.8" y="424.7">B</text>
</g>
<text font-size="4.6" x="418.2" y="388.1">© 2025 Allen Institute for Neural Dynamics</text>
<text font-size="4.4" x="417.8" y="423.5">C</text>
<g font-size="4.2">
<text x="68.7" y="5.3">4</text>
<text x="208.4" y="5.3">3</text>
<text x="348.1" y="5.3">2</text>
<text x="487.8" y="5.3">1</text>
<text x="2.5" y="55.5">D</text>
<text x="553.5" y="55.5">D</text>
<text x="2.8" y="163.4">C</text>
<text x="553.5" y="163.4">C</text>
<text x="2.9" y="271.4">B</text>
<text x="553.5" y="271.4">B</text>
<text x="2.8" y="379.3">A</text>
<text x="553.5" y="379.3">A</text>
<text x="68.7" y="429.5">4</text>
<text x="208.4" y="429.6">3</text>
<text x="348.1" y="429.6">2</text>
<text x="487.8" y="429.5">1</text>
</g>
<g font-size="3.5">
<text x="12.7" y="15.3">GENERAL NOTES:</text>
<text x="12.7" y="23.7">2.</text>
<text x="12.7" y="19.5">1.</text>
<text x="18.9" y="23.7">SPECIAL FINISH: ANODIZE PER MIL-A-8625F, TYPE II, CLASS 2 (BLACK)</text>
<text x="18.9" y="19.5">MATERIAL: ALUMINUM, 6061-T651</text>
<text x="12.7" y="27.8">3.</text>
<text x="18.9" y="27.8">SURFACE ROUGHNESS (UNLESS SPECIFIED OTHERWISE): 63 Ra (AVERAGE MICRO-INCHES)</text>
<text x="12.7" y="32">4.</text>
<text x="18.9" y="32">INTERPRET DIMENSIONS AND TOLERANCES PER ASME Y14.5M-1994</text>
<text x="12.7" y="40.4">6.</text>
<text x="12.7" y="36.2">5.</text>
<text x="18.9" y="40.4">PARTS ARE TO BE CLEAN AND FREE OF OIL, GREASE, AND OTHER CONTAMINANTS</text>
<text x="18.9" y="36.2">DEBURR AND BREAK ALL SHARP EDGES, MAX 0.010&quot; (UNLESS SPECIFIED OTHERWISE)</text>
<text x="12.7" y="44.6">7.</text>
<text x="18.9" y="44.6">DIMENSIONS INCLUDE ANODIZING, ELECTROPLATING, AND CHEMICALLY APPLIED FINISHES IF APPLICABLE</text>
<text x="109.7" y="83.1">2X R.250</text>
<text x="158.8" y="82.2">2X 1.260</text>
<text x="245.2" y="82.2">5.346</text>
<text x="340.9" y="101.2">.787</text>
<text x="115.4" y="111.2">2X 1.260</text>
<text x="331.7" y="120.7">.751 .787</text>
<text x="284.5" y="170.8">2.250</text>
<text x="266.4" y="178.4">.750</text>
<text x="112.5" y="185.5">1.021</text>
<text x="245.8" y="186">.250</text>
<text x="323.3" y="185.2">2X .115</text>
<text x="125.1" y="187.5">.819</text>
<text x="225.6" y="205.9">2X M3x0.5 - 6H ↧ .325 MIN</text>
<text x="239.7" y="210.4">DRILL ↧ .450 MAX</text>
<text x="248.3" y="218.5">5.100</text>
<text x="415.1" y="227.4">.801</text>
<text x="257.2" y="231">.933</text>
<text x="284.5" y="230.9">1.773</text>
<text x="368" y="256.7">R.750</text>
<text x="389.1" y="273.7">.230</text>
<text x="294.1" y="294.2">1.500</text>
<text x="235.3" y="305.6">7X ⌀.134 THRU</text>
<text x="175.1" y="309.8">4X M3x0.5 - 6H THRU</text>
<text x="354.5" y="381.6">(UNLESS SPECIFIED OTHERWISE)</text>
<text x="352.5" y="390">[SECONDARY UNITS]: MILLIMETERS</text>
<text x="361.1" y="385.8">PRIMARY UNITS: INCHES</text>
<text x="362.3" y="394.1">PRIMARY TOLERANCES:</text>
<text x="361.9" y="397.9">X.X</text>
<text x="386.7" y="398">± 0.020</text>
<text x="361.9" y="402.1">X.XX</text>
<text x="361.9" y="406.3">X.XXX</text>
<text x="386.7" y="402.1">± 0.010</text>
<text x="386.7" y="406.3">± 0.005</text>
<text x="361.9" y="410.5">X.XXXX</text>
<text x="384.7" y="410.5">± 0.0005</text>
<text x="358.4" y="419.7">- DO NOT SCALE DRAWING -</text>
<text x="361.9" y="414.6">ANGULAR</text>
<text x="383.8" y="414.7">± 0.5 DEG</text>
<text x="415.5" y="418.4">SIZE</text>
<text x="461.6" y="418.3">PART NUMBER</text>
<text x="523.9" y="418.3">REV</text>
<text x="537.8" y="418.4">SHEET</text>
<text x="352" y="424.2">THIRD ANGLE PROJECTION:</text>
<text x="536.7" y="423.2">1 OF 1</text>
</g>
<text font-size="3.3" x="235.8" y="310.1">⌵ ⌀.25 X 90°</text>
</svg>
